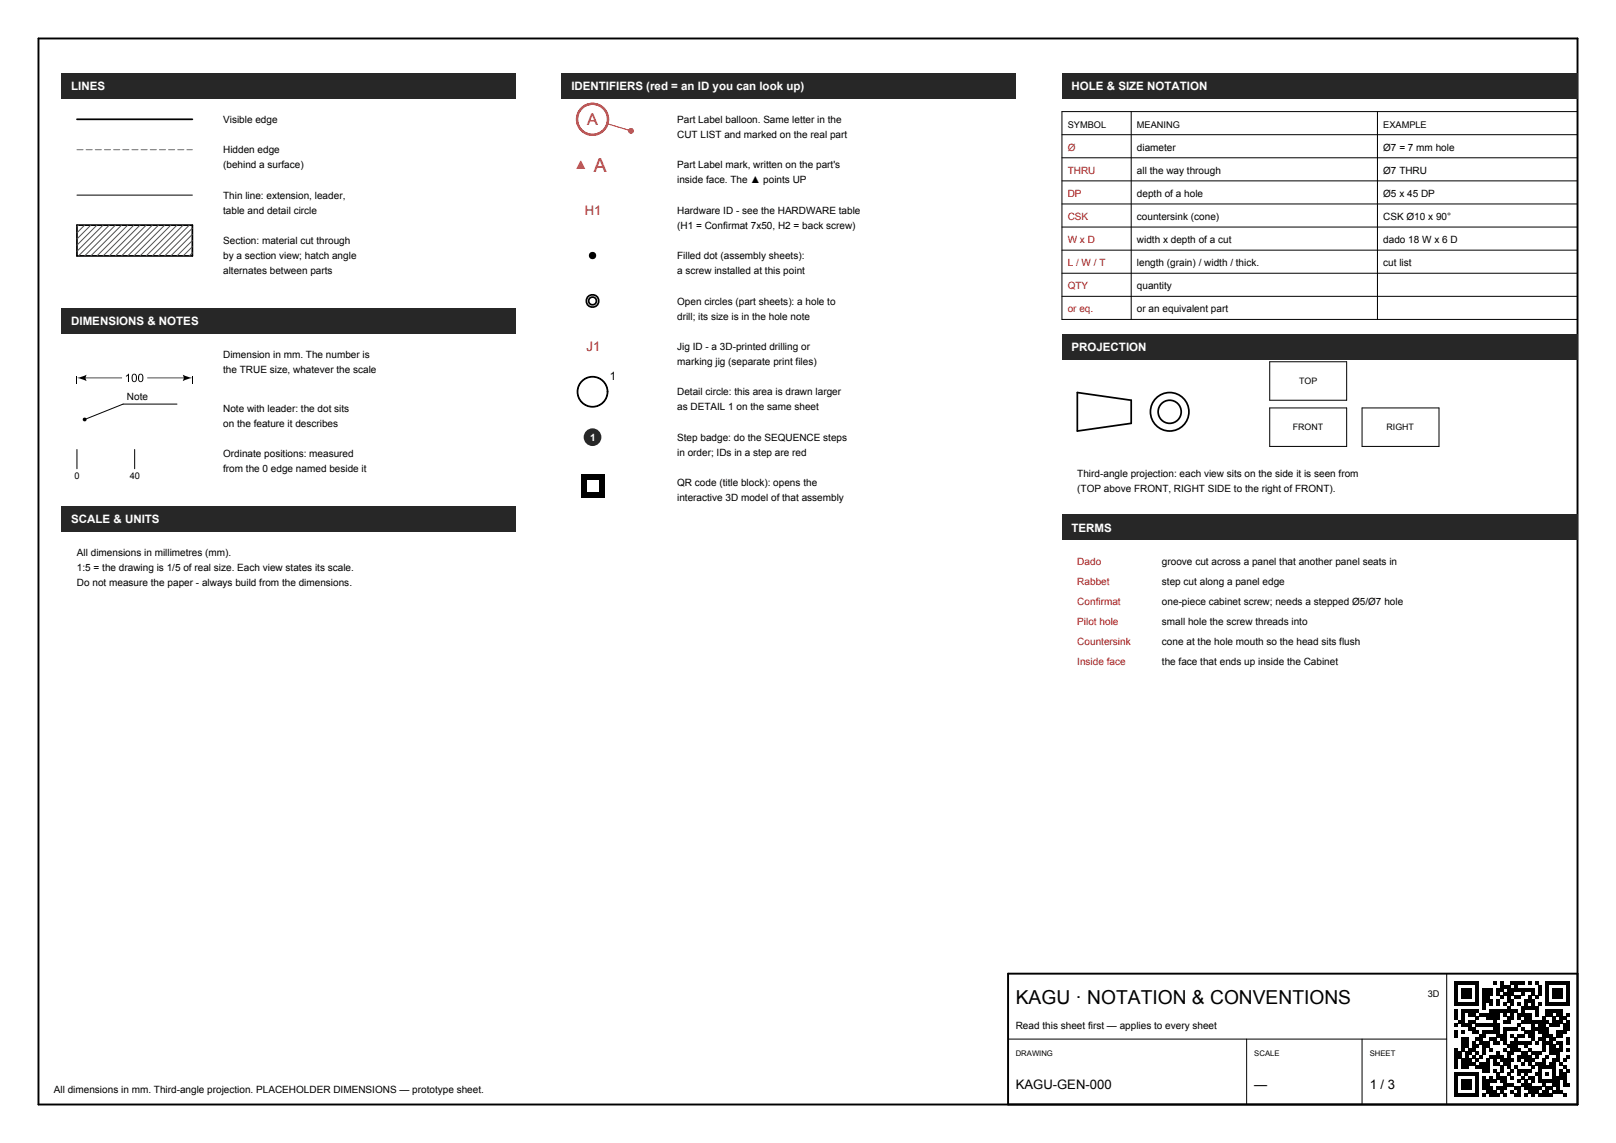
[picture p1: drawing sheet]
<svg xmlns="http://www.w3.org/2000/svg" width="420mm" height="297mm" viewBox="0 0 420 297" stroke-linecap="round" stroke-linejoin="round" font-family="sans-serif">
<path d="M0 0h420v297h-420z" fill="none" stroke="#fff" stroke-width=".26"/>
<path d="M10 10h400v277h-400zM410 253h-148v34" fill="none" stroke="#000" stroke-width=".5"/>
<g fill="none" stroke="#000" stroke-width=".45">
<path d="M20 31h30M20 58.5h30v8h-30zM280 102l14 2v6l-14 2z"/>
<circle cx="154" cy="78.2" r="1.61"/>
<circle cx="154" cy="78.2" r="1.01"/>
<circle cx="304" cy="107" r="3"/>
<circle cx="304" cy="107" r="5"/>
</g>
<path d="M20 38.9h30" fill="none" stroke="#6e6e6e" stroke-width=".26" stroke-dasharray="1.6 .8"/>
<g fill="none" stroke="#505050" stroke-width=".26">
<path d="M20.4 58.5l-.4 .4M22 58.5l-2 2M23.6 58.5l-3.6 3.6M25.2 58.5l-5.2 5.2M26.8 58.5l-6.8 6.8M28.4 58.5l-8 8M30 58.5l-8 8M31.6 58.5l-8 8M33.2 58.5l-8 8M34.8 58.5l-8 8M36.4 58.5l-8 8M38 58.5l-8 8"/>
<path d="M39.6 58.5l-8 8M41.2 58.5l-8 8M42.8 58.5l-8 8M44.4 58.5l-8 8M46 58.5l-8 8M47.6 58.5l-8 8M49.2 58.5l-8 8M50 59.3l-7.2 7.2M50 60.9l-5.6 5.6M50 62.5l-4 4M50 64.1l-2.4 2.4M50 65.7l-.8 .8"/>
</g>
<g fill="none" stroke="#000" stroke-width=".26">
<path d="M276 29h134v54h-134zM276 35h134M294 29v54M358 29v54M20 50.7h30M276 41h134M276 47h134M276 53h134M276 59h134M276 65h134M276 71h134M276 77h134"/>
<path d="M330 94h20v10h-20zM20 116.8v5M35 116.8v5M46 105h-14l-10 4M330 106h20v10h-20zM354 106h20v10h-20zM376 253v34M262 270h114M324 270v17M354 270v17"/>
<circle cx="154" cy="101.8" r="4"/>
<circle cx="154" cy="101.8" r="3.8"/>
</g>
<g fill="#000">
<path d="M19.9 97.7h.2v2h-.2zM20 98.2l2.5-.8-.3 .7h9.5v.2h-9.5l.3 .7zM32.7 97.6l.8-.5v2.2h-.2v-1.7l-.6 .3zM38.3 98.1h9.5l-.3-.7 2.5 .8-2.5 .8 .3-.7h-9.5zM49.9 97.7h.2v2h-.2zM151 123.4h6v6h-6zM378 255h.9v.9h-.9zM378 255.9h.9v.9h-.9zM378 256.8h.9v.9h-.9zM378 257.7h.9v.9h-.9zM378 258.6h.9v1h-.9zM378 259.5h.9v1h-.9z"/>
<path d="M378.9 255h.9v.9h-.9zM379.8 255h.9v.9h-.9zM379.8 256.8h.9v.9h-.9zM379.8 257.7h.9v.9h-.9zM379.8 258.6h.9v1h-.9zM380.7 255h.9v.9h-.9zM380.7 256.8h.9v.9h-.9zM380.7 257.7h.9v.9h-.9zM380.7 258.6h.9v1h-.9zM381.6 255h1v.9h-1zM381.6 256.8h1v.9h-1zM381.6 257.7h1v.9h-1z"/>
<path d="M381.6 258.6h1v1h-1zM382.5 255h1v.9h-1zM383.4 255h1v.9h-1zM383.4 255.9h1v.9h-1zM383.4 256.8h1v.9h-1zM383.4 257.7h1v.9h-1zM383.4 258.6h1v1h-1zM383.4 259.5h1v1h-1zM385.3 256.8h.9v.9h-.9zM385.3 257.7h.9v.9h-.9zM385.3 258.6h.9v1h-.9zM385.3 259.5h.9v1h-.9z"/>
<path d="M386.2 256.8h.9v.9h-.9zM386.2 257.7h.9v.9h-.9zM386.2 258.6h.9v1h-.9zM386.2 259.5h.9v1h-.9zM387.1 256.8h.9v.9h-.9zM387.1 257.7h.9v.9h-.9zM387.1 259.5h.9v1h-.9zM388 255h.9v.9h-.9zM388.9 256.8h.9v.9h-.9zM388.9 257.7h.9v.9h-.9zM388.9 259.5h.9v1h-.9zM389.8 255h.9v.9h-.9z"/>
<path d="M389.8 255.9h.9v.9h-.9zM389.8 256.8h.9v.9h-.9zM389.8 258.6h.9v1h-.9zM390.7 255.9h.9v.9h-.9zM390.7 257.7h.9v.9h-.9zM391.6 255.9h1v.9h-1zM391.6 256.8h1v.9h-1zM391.6 257.7h1v.9h-1zM391.6 258.6h1v1h-1zM391.6 259.5h1v1h-1zM392.5 255h1v.9h-1zM392.5 256.8h1v.9h-1z"/>
<path d="M392.5 257.7h1v.9h-1zM392.5 259.5h1v1h-1zM393.4 255h1v.9h-1zM393.4 255.9h1v.9h-1zM393.4 256.8h1v.9h-1zM393.4 258.6h1v1h-1zM394.4 255h.9v.9h-.9zM394.4 256.8h.9v.9h-.9zM394.4 258.6h.9v1h-.9zM395.3 255h.9v.9h-.9zM395.3 256.8h.9v.9h-.9zM395.3 257.7h.9v.9h-.9z"/>
<path d="M396.2 256.8h.9v.9h-.9zM396.2 259.5h.9v1h-.9zM397.1 255h.9v.9h-.9zM397.1 256.8h.9v.9h-.9zM397.1 258.6h.9v1h-.9zM397.1 259.5h.9v1h-.9zM398 256.8h.9v.9h-.9zM398 257.7h.9v.9h-.9zM398 259.5h.9v1h-.9zM398.9 255h.9v.9h-.9zM398.9 258.6h.9v1h-.9zM399.8 255.9h.9v.9h-.9z"/>
<path d="M399.8 256.8h.9v.9h-.9zM399.8 257.7h.9v.9h-.9zM401.6 255h1v.9h-1zM401.6 255.9h1v.9h-1zM401.6 256.8h1v.9h-1zM401.6 257.7h1v.9h-1zM401.6 258.6h1v1h-1zM401.6 259.5h1v1h-1zM402.5 255h1v.9h-1zM403.4 255h1v.9h-1zM403.4 256.8h1v.9h-1zM403.4 257.7h1v.9h-1z"/>
<path d="M403.4 258.6h1v1h-1zM404.4 255h.9v.9h-.9zM404.4 256.8h.9v.9h-.9zM404.4 257.7h.9v.9h-.9zM404.4 258.6h.9v1h-.9zM405.3 255h.9v.9h-.9zM405.3 256.8h.9v.9h-.9zM405.3 257.7h.9v.9h-.9zM405.3 258.6h.9v1h-.9zM406.2 255h.9v.9h-.9zM407.1 255h.9v.9h-.9zM407.1 255.9h.9v.9h-.9z"/>
<path d="M407.1 256.8h.9v.9h-.9zM407.1 257.7h.9v.9h-.9zM407.1 258.6h.9v1h-.9zM407.1 259.5h.9v1h-.9zM378 260.4h.9v1h-.9zM378 262.3h.9v.9h-.9zM378 263.2h.9v.9h-.9zM378 264.1h.9v.9h-.9zM378 265.9h.9v.9h-.9zM378 267.7h.9v.9h-.9zM378 268.6h.9v1h-.9zM378 272.3h.9v.9h-.9z"/>
<path d="M378 273.2h.9v.9h-.9zM378 274.1h.9v.9h-.9zM378 275h.9v.9h-.9zM378 275.9h.9v.9h-.9zM378 276.8h.9v.9h-.9zM378 278.6h.9v1h-.9zM378 279.5h.9v1h-.9zM378.9 260.4h.9v1h-.9zM378.9 265h.9v.9h-.9zM378.9 273.2h.9v.9h-.9zM378.9 274.1h.9v.9h-.9zM378.9 278.6h.9v1h-.9z"/>
<path d="M379.8 260.4h.9v1h-.9zM379.8 262.3h.9v.9h-.9zM379.8 263.2h.9v.9h-.9zM379.8 264.1h.9v.9h-.9zM379.8 265h.9v.9h-.9zM379.8 265.9h.9v.9h-.9zM379.8 267.7h.9v.9h-.9zM379.8 269.5h.9v1h-.9zM379.8 270.4h.9v1h-.9zM379.8 271.4h.9v.9h-.9zM379.8 272.3h.9v.9h-.9zM379.8 275h.9v.9h-.9z"/>
<path d="M379.8 275.9h.9v.9h-.9zM379.8 276.8h.9v.9h-.9zM379.8 278.6h.9v1h-.9zM380.7 260.4h.9v1h-.9zM380.7 262.3h.9v.9h-.9zM380.7 265.9h.9v.9h-.9zM380.7 269.5h.9v1h-.9zM380.7 270.4h.9v1h-.9zM380.7 271.4h.9v.9h-.9zM380.7 273.2h.9v.9h-.9zM380.7 274.1h.9v.9h-.9zM380.7 275h.9v.9h-.9z"/>
<path d="M380.7 275.9h.9v.9h-.9zM380.7 276.8h.9v.9h-.9zM380.7 278.6h.9v1h-.9zM381.6 260.4h1v1h-1zM381.6 262.3h1v.9h-1zM381.6 263.2h1v.9h-1zM381.6 265h1v.9h-1zM381.6 265.9h1v.9h-1zM381.6 266.8h1v.9h-1zM381.6 272.3h1v.9h-1zM381.6 273.2h1v.9h-1zM381.6 275h1v.9h-1z"/>
<path d="M381.6 275.9h1v.9h-1zM381.6 278.6h1v1h-1zM382.5 260.4h1v1h-1zM382.5 262.3h1v.9h-1zM382.5 263.2h1v.9h-1zM382.5 265h1v.9h-1zM382.5 266.8h1v.9h-1zM382.5 267.7h1v.9h-1zM382.5 270.4h1v1h-1zM382.5 271.4h1v.9h-1zM382.5 272.3h1v.9h-1zM382.5 274.1h1v.9h-1z"/>
<path d="M382.5 275.9h1v.9h-1zM382.5 278.6h1v1h-1zM383.4 260.4h1v1h-1zM383.4 262.3h1v.9h-1zM383.4 264.1h1v.9h-1zM383.4 265.9h1v.9h-1zM383.4 267.7h1v.9h-1zM383.4 269.5h1v1h-1zM383.4 271.4h1v.9h-1zM383.4 273.2h1v.9h-1zM383.4 275h1v.9h-1zM383.4 276.8h1v.9h-1z"/>
<path d="M383.4 278.6h1v1h-1zM383.4 279.5h1v1h-1zM384.4 263.2h.9v.9h-.9zM384.4 265.9h.9v.9h-.9zM384.4 268.6h.9v1h-.9zM384.4 269.5h.9v1h-.9zM384.4 270.4h.9v1h-.9zM384.4 274.1h.9v.9h-.9zM384.4 275.9h.9v.9h-.9zM384.4 276.8h.9v.9h-.9zM385.3 260.4h.9v1h-.9zM385.3 261.4h.9v.9h-.9z"/>
<path d="M385.3 263.2h.9v.9h-.9zM385.3 265.9h.9v.9h-.9zM385.3 267.7h.9v.9h-.9zM385.3 268.6h.9v1h-.9zM385.3 270.4h.9v1h-.9zM385.3 271.4h.9v.9h-.9zM385.3 272.3h.9v.9h-.9zM385.3 273.2h.9v.9h-.9zM385.3 275.9h.9v.9h-.9zM385.3 276.8h.9v.9h-.9zM385.3 277.7h.9v.9h-.9zM385.3 279.5h.9v1h-.9z"/>
<path d="M386.2 263.2h.9v.9h-.9zM386.2 264.1h.9v.9h-.9zM386.2 265.9h.9v.9h-.9zM386.2 267.7h.9v.9h-.9zM386.2 270.4h.9v1h-.9zM386.2 271.4h.9v.9h-.9zM386.2 275h.9v.9h-.9zM386.2 275.9h.9v.9h-.9zM386.2 276.8h.9v.9h-.9zM386.2 277.7h.9v.9h-.9zM387.1 260.4h.9v1h-.9zM387.1 262.3h.9v.9h-.9z"/>
<path d="M387.1 263.2h.9v.9h-.9zM387.1 264.1h.9v.9h-.9zM387.1 265.9h.9v.9h-.9zM387.1 267.7h.9v.9h-.9zM387.1 269.5h.9v1h-.9zM387.1 272.3h.9v.9h-.9zM387.1 274.1h.9v.9h-.9zM387.1 279.5h.9v1h-.9zM388 262.3h.9v.9h-.9zM388 263.2h.9v.9h-.9zM388 264.1h.9v.9h-.9zM388 265h.9v.9h-.9z"/>
<path d="M388 265.9h.9v.9h-.9zM388 266.8h.9v.9h-.9zM388 267.7h.9v.9h-.9zM388 269.5h.9v1h-.9zM388 270.4h.9v1h-.9zM388 274.1h.9v.9h-.9zM388 275h.9v.9h-.9zM388 275.9h.9v.9h-.9zM388 277.7h.9v.9h-.9zM388.9 260.4h.9v1h-.9zM388.9 262.3h.9v.9h-.9zM388.9 263.2h.9v.9h-.9z"/>
<path d="M388.9 264.1h.9v.9h-.9zM388.9 265.9h.9v.9h-.9zM388.9 266.8h.9v.9h-.9zM388.9 267.7h.9v.9h-.9zM388.9 268.6h.9v1h-.9zM388.9 270.4h.9v1h-.9zM388.9 273.2h.9v.9h-.9zM388.9 274.1h.9v.9h-.9zM388.9 275.9h.9v.9h-.9zM388.9 278.6h.9v1h-.9zM388.9 279.5h.9v1h-.9zM389.8 262.3h.9v.9h-.9z"/>
<path d="M389.8 268.6h.9v1h-.9zM389.8 269.5h.9v1h-.9zM389.8 274.1h.9v.9h-.9zM389.8 275h.9v.9h-.9zM389.8 276.8h.9v.9h-.9zM389.8 277.7h.9v.9h-.9zM389.8 279.5h.9v1h-.9zM390.7 260.4h.9v1h-.9zM390.7 262.3h.9v.9h-.9zM390.7 263.2h.9v.9h-.9zM390.7 265h.9v.9h-.9zM390.7 266.8h.9v.9h-.9z"/>
<path d="M390.7 267.7h.9v.9h-.9zM390.7 268.6h.9v1h-.9zM390.7 269.5h.9v1h-.9zM390.7 270.4h.9v1h-.9zM390.7 272.3h.9v.9h-.9zM390.7 275h.9v.9h-.9zM390.7 275.9h.9v.9h-.9zM390.7 279.5h.9v1h-.9zM391.6 261.4h1v.9h-1zM391.6 262.3h1v.9h-1zM391.6 264.1h1v.9h-1zM391.6 265h1v.9h-1z"/>
<path d="M391.6 266.8h1v.9h-1zM391.6 271.4h1v.9h-1zM391.6 273.2h1v.9h-1zM391.6 274.1h1v.9h-1zM391.6 275h1v.9h-1zM391.6 275.9h1v.9h-1zM391.6 276.8h1v.9h-1zM391.6 278.6h1v1h-1zM392.5 260.4h1v1h-1zM392.5 262.3h1v.9h-1zM392.5 263.2h1v.9h-1zM392.5 264.1h1v.9h-1z"/>
<path d="M392.5 266.8h1v.9h-1zM392.5 268.6h1v1h-1zM392.5 270.4h1v1h-1zM392.5 271.4h1v.9h-1zM392.5 272.3h1v.9h-1zM392.5 273.2h1v.9h-1zM392.5 275h1v.9h-1zM392.5 277.7h1v.9h-1zM392.5 279.5h1v1h-1zM393.4 262.3h1v.9h-1zM393.4 266.8h1v.9h-1zM393.4 269.5h1v1h-1z"/>
<path d="M393.4 270.4h1v1h-1zM393.4 271.4h1v.9h-1zM393.4 272.3h1v.9h-1zM393.4 276.8h1v.9h-1zM394.4 260.4h.9v1h-.9zM394.4 263.2h.9v.9h-.9zM394.4 264.1h.9v.9h-.9zM394.4 265.9h.9v.9h-.9zM394.4 268.6h.9v1h-.9zM394.4 270.4h.9v1h-.9zM394.4 272.3h.9v.9h-.9zM394.4 274.1h.9v.9h-.9z"/>
<path d="M394.4 275h.9v.9h-.9zM394.4 277.7h.9v.9h-.9zM394.4 278.6h.9v1h-.9zM395.3 261.4h.9v.9h-.9zM395.3 262.3h.9v.9h-.9zM395.3 263.2h.9v.9h-.9zM395.3 265h.9v.9h-.9zM395.3 266.8h.9v.9h-.9zM395.3 268.6h.9v1h-.9zM395.3 270.4h.9v1h-.9zM395.3 273.2h.9v.9h-.9zM395.3 274.1h.9v.9h-.9z"/>
<path d="M395.3 275.9h.9v.9h-.9zM395.3 277.7h.9v.9h-.9zM395.3 279.5h.9v1h-.9zM396.2 260.4h.9v1h-.9zM396.2 261.4h.9v.9h-.9zM396.2 263.2h.9v.9h-.9zM396.2 264.1h.9v.9h-.9zM396.2 265h.9v.9h-.9zM396.2 267.7h.9v.9h-.9zM396.2 270.4h.9v1h-.9zM396.2 271.4h.9v.9h-.9zM396.2 273.2h.9v.9h-.9z"/>
<path d="M396.2 274.1h.9v.9h-.9zM396.2 275h.9v.9h-.9zM396.2 277.7h.9v.9h-.9zM396.2 278.6h.9v1h-.9zM397.1 261.4h.9v.9h-.9zM397.1 263.2h.9v.9h-.9zM397.1 264.1h.9v.9h-.9zM397.1 265h.9v.9h-.9zM397.1 267.7h.9v.9h-.9zM397.1 268.6h.9v1h-.9zM397.1 270.4h.9v1h-.9zM397.1 272.3h.9v.9h-.9z"/>
<path d="M397.1 274.1h.9v.9h-.9zM397.1 275h.9v.9h-.9zM397.1 275.9h.9v.9h-.9zM397.1 277.7h.9v.9h-.9zM397.1 279.5h.9v1h-.9zM398 260.4h.9v1h-.9zM398 261.4h.9v.9h-.9zM398 265h.9v.9h-.9zM398 265.9h.9v.9h-.9zM398 266.8h.9v.9h-.9zM398 267.7h.9v.9h-.9zM398 268.6h.9v1h-.9z"/>
<path d="M398 269.5h.9v1h-.9zM398 273.2h.9v.9h-.9zM398 275h.9v.9h-.9zM398 276.8h.9v.9h-.9zM398 279.5h.9v1h-.9zM398.9 261.4h.9v.9h-.9zM398.9 262.3h.9v.9h-.9zM398.9 263.2h.9v.9h-.9zM398.9 265h.9v.9h-.9zM398.9 266.8h.9v.9h-.9zM398.9 270.4h.9v1h-.9zM398.9 273.2h.9v.9h-.9z"/>
<path d="M398.9 274.1h.9v.9h-.9zM398.9 275.9h.9v.9h-.9zM398.9 278.6h.9v1h-.9zM399.8 260.4h.9v1h-.9zM399.8 265h.9v.9h-.9zM399.8 265.9h.9v.9h-.9zM399.8 266.8h.9v.9h-.9zM399.8 267.7h.9v.9h-.9zM399.8 269.5h.9v1h-.9zM399.8 273.2h.9v.9h-.9zM399.8 275.9h.9v.9h-.9zM399.8 276.8h.9v.9h-.9z"/>
<path d="M399.8 277.7h.9v.9h-.9zM399.8 278.6h.9v1h-.9zM399.8 279.5h.9v1h-.9zM400.7 264.1h.9v.9h-.9zM400.7 265h.9v.9h-.9zM400.7 265.9h.9v.9h-.9zM400.7 266.8h.9v.9h-.9zM400.7 267.7h.9v.9h-.9zM400.7 268.6h.9v1h-.9zM400.7 269.5h.9v1h-.9zM400.7 270.4h.9v1h-.9zM400.7 271.4h.9v.9h-.9z"/>
<path d="M400.7 272.3h.9v.9h-.9zM400.7 275h.9v.9h-.9zM400.7 275.9h.9v.9h-.9zM400.7 276.8h.9v.9h-.9zM401.6 260.4h1v1h-1zM401.6 262.3h1v.9h-1zM401.6 263.2h1v.9h-1zM401.6 265h1v.9h-1zM401.6 266.8h1v.9h-1zM401.6 267.7h1v.9h-1zM401.6 268.6h1v1h-1zM401.6 270.4h1v1h-1z"/>
<path d="M401.6 274.1h1v.9h-1zM401.6 276.8h1v.9h-1zM401.6 278.6h1v1h-1zM402.5 260.4h1v1h-1zM402.5 262.3h1v.9h-1zM402.5 263.2h1v.9h-1zM402.5 265.9h1v.9h-1zM402.5 268.6h1v1h-1zM402.5 269.5h1v1h-1zM402.5 270.4h1v1h-1zM402.5 271.4h1v.9h-1zM402.5 272.3h1v.9h-1z"/>
<path d="M402.5 273.2h1v.9h-1zM402.5 275.9h1v.9h-1zM402.5 276.8h1v.9h-1zM403.4 260.4h1v1h-1zM403.4 262.3h1v.9h-1zM403.4 264.1h1v.9h-1zM403.4 265h1v.9h-1zM403.4 265.9h1v.9h-1zM403.4 269.5h1v1h-1zM403.4 271.4h1v.9h-1zM403.4 272.3h1v.9h-1zM403.4 273.2h1v.9h-1z"/>
<path d="M403.4 275h1v.9h-1zM403.4 275.9h1v.9h-1zM403.4 276.8h1v.9h-1zM403.4 277.7h1v.9h-1zM403.4 278.6h1v1h-1zM403.4 279.5h1v1h-1zM404.4 260.4h.9v1h-.9zM404.4 262.3h.9v.9h-.9zM404.4 263.2h.9v.9h-.9zM404.4 265h.9v.9h-.9zM404.4 265.9h.9v.9h-.9zM404.4 267.7h.9v.9h-.9z"/>
<path d="M404.4 268.6h.9v1h-.9zM404.4 270.4h.9v1h-.9zM404.4 272.3h.9v.9h-.9zM404.4 273.2h.9v.9h-.9zM404.4 274.1h.9v.9h-.9zM404.4 275h.9v.9h-.9zM404.4 279.5h.9v1h-.9zM405.3 260.4h.9v1h-.9zM405.3 262.3h.9v.9h-.9zM405.3 263.2h.9v.9h-.9zM405.3 264.1h.9v.9h-.9zM405.3 265h.9v.9h-.9z"/>
<path d="M405.3 267.7h.9v.9h-.9zM405.3 268.6h.9v1h-.9zM405.3 270.4h.9v1h-.9zM405.3 271.4h.9v.9h-.9zM405.3 272.3h.9v.9h-.9zM405.3 275.9h.9v.9h-.9zM405.3 277.7h.9v.9h-.9zM405.3 278.6h.9v1h-.9zM405.3 279.5h.9v1h-.9zM406.2 260.4h.9v1h-.9zM406.2 264.1h.9v.9h-.9zM406.2 265.9h.9v.9h-.9z"/>
<path d="M406.2 266.8h.9v.9h-.9zM406.2 267.7h.9v.9h-.9zM406.2 275h.9v.9h-.9zM406.2 276.8h.9v.9h-.9zM406.2 278.6h.9v1h-.9zM406.2 279.5h.9v1h-.9zM407.1 260.4h.9v1h-.9zM407.1 263.2h.9v.9h-.9zM407.1 265h.9v.9h-.9zM407.1 265.9h.9v.9h-.9zM407.1 266.8h.9v.9h-.9zM407.1 269.5h.9v1h-.9z"/>
<path d="M407.1 270.4h.9v1h-.9zM407.1 272.3h.9v.9h-.9zM407.1 274.1h.9v.9h-.9zM407.1 277.7h.9v.9h-.9zM378 280.4h.9v1h-.9zM378 281.4h.9v.9h-.9zM378 282.3h.9v.9h-.9zM378 283.2h.9v.9h-.9zM378 284.1h.9v.9h-.9zM378.9 284.1h.9v.9h-.9zM379.8 280.4h.9v1h-.9zM379.8 281.4h.9v.9h-.9z"/>
<path d="M379.8 282.3h.9v.9h-.9zM379.8 284.1h.9v.9h-.9zM380.7 280.4h.9v1h-.9zM380.7 281.4h.9v.9h-.9zM380.7 282.3h.9v.9h-.9zM380.7 284.1h.9v.9h-.9zM381.6 280.4h1v1h-1zM381.6 281.4h1v.9h-1zM381.6 282.3h1v.9h-1zM381.6 284.1h1v.9h-1zM382.5 284.1h1v.9h-1zM383.4 280.4h1v1h-1z"/>
<path d="M383.4 281.4h1v.9h-1zM383.4 282.3h1v.9h-1zM383.4 283.2h1v.9h-1zM383.4 284.1h1v.9h-1zM385.3 280.4h.9v1h-.9zM385.3 281.4h.9v.9h-.9zM385.3 282.3h.9v.9h-.9zM385.3 284.1h.9v.9h-.9zM386.2 280.4h.9v1h-.9zM386.2 281.4h.9v.9h-.9zM386.2 282.3h.9v.9h-.9zM386.2 283.2h.9v.9h-.9z"/>
<path d="M387.1 280.4h.9v1h-.9zM387.1 282.3h.9v.9h-.9zM387.1 283.2h.9v.9h-.9zM387.1 284.1h.9v.9h-.9zM388 280.4h.9v1h-.9zM388 283.2h.9v.9h-.9zM388 284.1h.9v.9h-.9zM388.9 282.3h.9v.9h-.9zM388.9 284.1h.9v.9h-.9zM389.8 280.4h.9v1h-.9zM389.8 282.3h.9v.9h-.9zM389.8 283.2h.9v.9h-.9z"/>
<path d="M390.7 280.4h.9v1h-.9zM390.7 281.4h.9v.9h-.9zM390.7 282.3h.9v.9h-.9zM390.7 284.1h.9v.9h-.9zM391.6 281.4h1v.9h-1zM392.5 281.4h1v.9h-1zM392.5 283.2h1v.9h-1zM393.4 282.3h1v.9h-1zM393.4 284.1h1v.9h-1zM394.4 280.4h.9v1h-.9zM394.4 282.3h.9v.9h-.9zM394.4 283.2h.9v.9h-.9z"/>
<path d="M394.4 284.1h.9v.9h-.9zM395.3 281.4h.9v.9h-.9zM396.2 280.4h.9v1h-.9zM396.2 281.4h.9v.9h-.9zM396.2 282.3h.9v.9h-.9zM396.2 284.1h.9v.9h-.9zM397.1 281.4h.9v.9h-.9zM397.1 282.3h.9v.9h-.9zM397.1 283.2h.9v.9h-.9zM398 280.4h.9v1h-.9zM398 282.3h.9v.9h-.9zM398 283.2h.9v.9h-.9z"/>
<path d="M398 284.1h.9v.9h-.9zM398.9 282.3h.9v.9h-.9zM398.9 283.2h.9v.9h-.9zM399.8 280.4h.9v1h-.9zM399.8 282.3h.9v.9h-.9zM399.8 284.1h.9v.9h-.9zM400.7 280.4h.9v1h-.9zM400.7 281.4h.9v.9h-.9zM400.7 283.2h.9v.9h-.9zM400.7 284.1h.9v.9h-.9zM401.6 280.4h1v1h-1zM401.6 282.3h1v.9h-1z"/>
<path d="M401.6 283.2h1v.9h-1zM401.6 284.1h1v.9h-1zM402.5 280.4h1v1h-1zM402.5 282.3h1v.9h-1zM402.5 284.1h1v.9h-1zM403.4 280.4h1v1h-1zM403.4 281.4h1v.9h-1zM403.4 283.2h1v.9h-1zM404.4 280.4h.9v1h-.9zM404.4 281.4h.9v.9h-.9zM404.4 282.3h.9v.9h-.9zM404.4 283.2h.9v.9h-.9z"/>
<path d="M405.3 283.2h.9v.9h-.9zM406.2 280.4h.9v1h-.9zM406.2 281.4h.9v.9h-.9zM406.2 284.1h.9v.9h-.9zM407.1 281.4h.9v.9h-.9z"/>
<path d="M34.5 97.2a1.5 1.5 0 0 0 .2 2.1 1.1 1.1 0 0 0 .9-1.6l-.4-.5zM34.6 97.5l.3-.2a1.11 1.11 0 0 1 0 1.8 1.2 1.2 0 0 1-.3-1.6z"/>
<path d="M36.2 97.2a1.5 1.5 0 0 0 .2 2.1 1.15 1.15 0 0 0 .7-1.8l-.4-.4zM36.3 97.5l.3-.2a1.11 1.11 0 0 1 0 1.8 1.19 1.19 0 0 1-.3-1.6z"/>
<circle cx="154" cy="66.4" r=".96"/>
<circle cx="22" cy="109" r=".5"/>
</g>
<g fill="#bd1414" stroke="#bd1414" stroke-width=".26">
<path d="M158 32.2l6 1.8z"/>
<path d="M149.8 31a4.2 4.2 0 0 0 8.4 0 4.2 4.2 0 0 0-8.4 0zM150.1 31a3.9 3.9 0 0 1 7.8 0 3.9 3.9 0 0 1-7.8 0z"/>
<circle cx="164" cy="34" r=".6"/>
</g>
<g fill="#272727">
<path d="M16 19h118v6.5h-118z"/>
<path d="M16 80.2h118v6.5h-118z"/>
<path d="M16 131.6h118v6.5h-118z"/>
<path d="M146 19h118v6.5h-118z"/>
<path d="M276 19h134v6.5h-134z"/>
<path d="M276 87h134v6.5h-134z"/>
<path d="M276 133.8h134v6.5h-134z"/>
<circle cx="154" cy="113.6" r="2.3"/>
</g>
<path d="M152.5 124.9h3v3h-3z" fill="#fff"/>
<text font-size="5" fill="#be1414" x="154.3" y="44.6">A</text>
<text font-size="5" x="264" y="261">KAGU · NOTATION &amp; CONVENTIONS</text>
<text font-size="4.2" fill="#be1414" x="152.6" y="32.5">A</text>
<g font-size="3.4" fill="#be1414">
<text x="152" y="55.8">H1</text>
<text x="152.5" y="91.2">J1</text>
</g>
<g font-size="3.4">
<text x="264" y="283">KAGU-GEN-000</text>
<text x="326" y="283">—</text>
<text x="356" y="283">1 / 3</text>
</g>
<text font-size="3.2" fill="#be1414" x="149.4" y="44">▲</text>
<g font-size="3" fill="#fff">
<text x="18.5" y="23.3">LINES</text>
<text x="148.5" y="23.3">IDENTIFIERS (red = an ID you can look up)</text>
<text x="278.5" y="23.3">HOLE &amp; SIZE NOTATION</text>
<text x="18.5" y="84.5">DIMENSIONS &amp; NOTES</text>
<text x="278.5" y="91.3">PROJECTION</text>
<text x="18.5" y="135.9">SCALE &amp; UNITS</text>
<text x="278.5" y="138.1">TERMS</text>
</g>
<text font-size="3" x="158.5" y="98.8">1</text>
<g font-size="2.6">
<text x="58" y="31.9">Visible edge</text>
<text x="176" y="31.9">Part Label balloon. Same letter in the</text>
<text x="176" y="35.8">CUT LIST and marked on the real part</text>
<text x="58" y="39.8">Hidden edge</text>
<text x="295.5" y="39.2">diameter</text>
<text x="359.5" y="39.2">Ø7 = 7 mm hole</text>
<text x="58" y="43.7">(behind a surface)</text>
<text x="176" y="43.7">Part Label mark, written on the part's</text>
<text x="176" y="47.6">inside face. The ▲ points UP</text>
<text x="295.5" y="45.2">all the way through</text>
<text x="359.5" y="45.2">Ø7 THRU</text>
<text x="58" y="51.6">Thin line: extension, leader,</text>
<text x="295.5" y="51.2">depth of a hole</text>
<text x="359.5" y="51.2">Ø5 x 45 DP</text>
<text x="58" y="55.5">table and detail circle</text>
<text x="176" y="55.5">Hardware ID - see the HARDWARE table</text>
<text x="176" y="59.4">(H1 = Confirmat 7x50, H2 = back screw)</text>
<text x="295.5" y="57.2">countersink (cone)</text>
<text x="359.5" y="57.2">CSK Ø10 x 90°</text>
<text x="58" y="63.4">Section: material cut through</text>
<text x="295.5" y="63.2">width x depth of a cut</text>
<text x="359.5" y="63.2">dado 18 W x 6 D</text>
<text x="58" y="67.3">by a section view; hatch angle</text>
<text x="58" y="71.2">alternates between parts</text>
<text x="176" y="67.3">Filled dot (assembly sheets):</text>
<text x="176" y="71.2">a screw installed at this point</text>
<text x="295.5" y="69.2">length (grain) / width / thick.</text>
<text x="359.5" y="69.2">cut list</text>
<text x="295.5" y="75.2">quantity</text>
<text x="176" y="79.1">Open circles (part sheets): a hole to</text>
<text x="176" y="83">drill; its size is in the hole note</text>
<text x="295.5" y="81.2">or an equivalent part</text>
<text x="58" y="93.1">Dimension in mm. The number is</text>
<text x="176" y="90.9">Jig ID - a 3D-printed drilling or</text>
<text x="176" y="94.8">marking jig (separate print files)</text>
<text x="58" y="97">the TRUE size, whatever the scale</text>
<text x="33" y="104">Note</text>
<text x="58" y="106.9">Note with leader: the dot sits</text>
<text x="176" y="102.7">Detail circle: this area is drawn larger</text>
<text x="176" y="106.6">as DETAIL 1 on the same sheet</text>
<text x="58" y="110.8">on the feature it describes</text>
<text x="58" y="118.7">Ordinate positions: measured</text>
<text x="176" y="114.5">Step badge: do the SEQUENCE steps</text>
<text x="176" y="118.4">in order; IDs in a step are red</text>
<text x="58" y="122.6">from the 0 edge named beside it</text>
<text x="280" y="123.9">Third-angle projection: each view sits on the side it is seen from</text>
<text x="176" y="126.3">QR code (title block): opens the</text>
<text x="176" y="130.2">interactive 3D model of that assembly</text>
<text x="280" y="127.8">(TOP above FRONT, RIGHT SIDE to the right of FRONT).</text>
<text x="20" y="144.5">All dimensions in millimetres (mm).</text>
<text x="20" y="148.4">1:5 = the drawing is 1/5 of real size. Each view states its scale.</text>
<text x="302" y="146.7">groove cut across a panel that another panel seats in</text>
<text x="20" y="152.3">Do not measure the paper - always build from the dimensions.</text>
<text x="302" y="151.9">step cut along a panel edge</text>
<text x="302" y="157.1">one-piece cabinet screw; needs a stepped Ø5/Ø7 hole</text>
<text x="302" y="162.3">small hole the screw threads into</text>
<text x="302" y="167.5">cone at the hole mouth so the head sits flush</text>
<text x="302" y="172.7">the face that ends up inside the Cabinet</text>
<text x="264" y="267.5">Read this sheet first — applies to every sheet</text>
<text x="14" y="284">All dimensions in mm. Third-angle projection. PLACEHOLDER DIMENSIONS — prototype sheet.</text>
</g>
<g font-size="2.6" fill="#be1414">
<text x="277.5" y="39.2">Ø</text>
<text x="277.5" y="45.2">THRU</text>
<text x="277.5" y="51.2">DP</text>
<text x="277.5" y="57.2">CSK</text>
<text x="277.5" y="63.2">W x D</text>
<text x="277.5" y="69.2">L / W / T</text>
<text x="277.5" y="75.2">QTY</text>
<text x="277.5" y="81.2">or eq.</text>
<text x="280" y="146.7">Dado</text>
<text x="280" y="151.9">Rabbet</text>
<text x="280" y="157.1">Confirmat</text>
<text x="280" y="162.3">Pilot hole</text>
<text x="280" y="167.5">Countersink</text>
<text x="280" y="172.7">Inside face</text>
</g>
<text font-size="2.6" fill="#fff" x="153.4" y="114.5">1</text>
<g font-size="2.4">
<text x="277.5" y="33.2">SYMBOL</text>
<text x="295.5" y="33.2">MEANING</text>
<text x="359.5" y="33.2">EXAMPLE</text>
<text x="19.3" y="124.5">0</text>
<text x="33.7" y="124.5">40</text>
<text x="371.1" y="259">3D</text>
</g>
<g font-size="2.3">
<text x="337.7" y="99.8">TOP</text>
<text x="336" y="111.8">FRONT</text>
<text x="360.4" y="111.8">RIGHT</text>
</g>
<g font-size="2">
<text x="264" y="274.5">DRAWING</text>
<text x="326" y="274.5">SCALE</text>
<text x="356" y="274.5">SHEET</text>
</g>
</svg>
